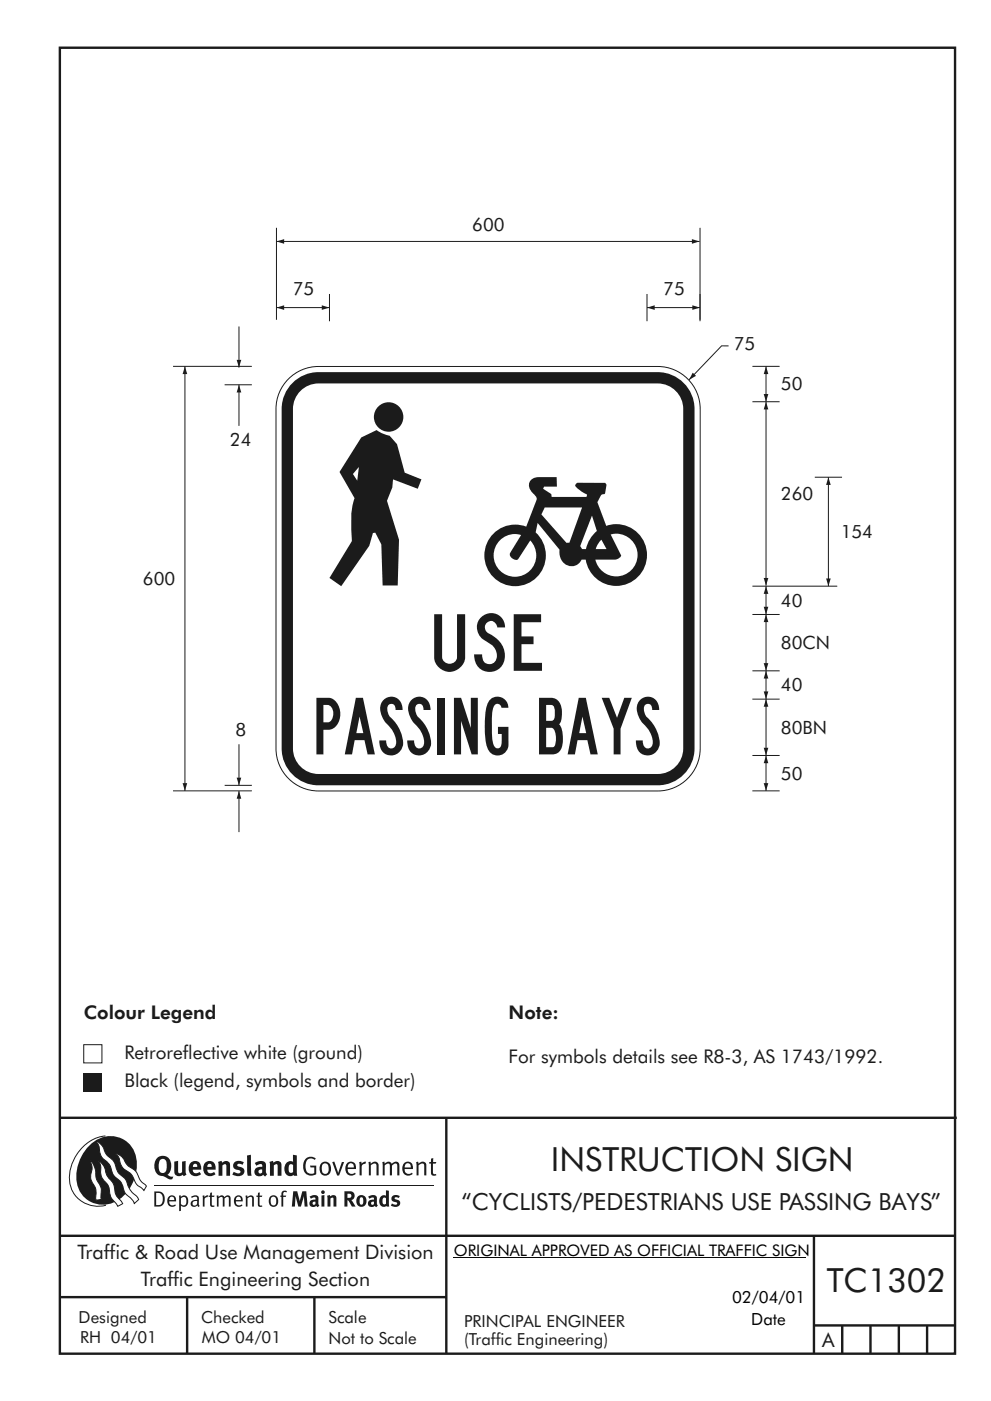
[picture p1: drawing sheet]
<svg xmlns="http://www.w3.org/2000/svg" width="210mm" height="297mm" viewBox="0 0 210 297" stroke-linecap="round" stroke-linejoin="round" font-family="sans-serif">
<g fill="none" stroke="#1f1a17" stroke-width=".51">
<path d="M12.7 10.1h189.9v276.9h-189.9zM12.7 237h190.3M94.7 236.9v50.1M12.7 262h190M12.7 275h82M39.7 275v12M66.7 275v12M172.7 262v25M172.7 281h30M178.7 281v6M184.7 281v6M190.7 281v6"/>
<path d="M196.7 281v6"/>
</g>
<path d="M96.3 266.6h74.7" fill="none" stroke="#000" stroke-width=".21"/>
<path d="M17.8 221.5h3.8v3.9h-3.8z" fill-rule="evenodd" fill="#fff" stroke="#1f1a17" stroke-width=".21"/>
<g fill="#1f1a17">
<path d="M17.8 227.6h3.8v3.8h-3.8z"/>
<path d="M64.9 245.6a1.61 1.61 0 0 1 2.1 0l-.2 .3a1.17 1.17 0 0 0-1.4-.2 1.17 1.17 0 0 0-.6 1.3 1.42 1.42 0 0 0 1.2 1.9l.7-.2v-1.2h-.8l-.1-.4h1.3v1.9a1.82 1.82 0 0 1-2.2-.1 1.82 1.82 0 0 1-.6-2.1l.2-.7z" fill-rule="evenodd"/>
<path d="M68.2 246.5a1.77 1.77 0 0 0 .4 2.7 1.39 1.39 0 0 0 1.4-.5 1.39 1.39 0 0 0 .2-1.5 1.19 1.19 0 0 0-2-.7zM68.5 246.8a.83 .83 0 0 1 1 .1 .83 .83 0 0 1 .2 1 .75 .75 0 0 1-.6 1 .75 .75 0 0 1-.8-.8v-.9z" fill-rule="evenodd"/>
<path d="M70.5 246.4l.4-.1 .8 2.4 .8-2.3h.5l-1.1 2.8h-.4z" fill-rule="evenodd"/>
<path d="M73.6 246.7a1.74 1.74 0 0 0 .5 2.5h.9l.5-.3-.2-.3a.89 .89 0 0 1-1.1 .2 .89 .89 0 0 1-.4-.9h1.7a1.15 1.15 0 0 0-.4-1.4 1.15 1.15 0 0 0-1.5 .2zM74 246.9a.67 .67 0 0 1 .8-.2 .67 .67 0 0 1 .3 .8h-1.3z" fill-rule="evenodd"/>
<path d="M76.2 246.4l.4-.1 .1 .4 .5-.4h.5l-.2 .5a.61 .61 0 0 0-.8 .6v1.8h-.4z" fill-rule="evenodd"/>
<path d="M78.1 246.4l.5-.1 .1 .4a.89 .89 0 0 1 .9-.4 .89 .89 0 0 1 .7 .7v2.2h-.4v-2.2l-.1-.2-.3-.1-.8 .4v2.1h-.4z" fill-rule="evenodd"/>
<path d="M81.1 246.4l.4-.1 .1 .4a.83 .83 0 0 1 .8-.4 .83 .83 0 0 1 .7 .5 .86 .86 0 0 1 .9-.5 .86 .86 0 0 1 .7 .7v2.2h-.4l-.1-2.3a.5 .5 0 0 0-.8 0l-.2 .2v2.1h-.5v-2.2l-.4-.3-.7 .4v2.1h-.4z" fill-rule="evenodd"/>
<path d="M85.7 246.7a1.74 1.74 0 0 0 .5 2.5h.9l.5-.3-.2-.3a.89 .89 0 0 1-1.1 .2 .89 .89 0 0 1-.4-.9h1.7a1.15 1.15 0 0 0-.5-1.4 1.15 1.15 0 0 0-1.4 .2zM86 246.9a.67 .67 0 0 1 .9-.2 .67 .67 0 0 1 .3 .8h-1.3z" fill-rule="evenodd"/>
<path d="M88.3 246.4l.4-.1 .1 .4a.89 .89 0 0 1 .9-.4 .89 .89 0 0 1 .8 .7v2.2h-.5v-2.2l-.1-.2-.3-.1-.8 .4v2.1h-.4z" fill-rule="evenodd"/>
<path d="M91.5 245.6l.4-.1v.9h.7l-.2 .3h-.5v2.1l.1 .1h.5l.1 .3a.71 .71 0 0 1-1.2-.6v-1.9h-.3v-.3h.3z" fill-rule="evenodd"/>
<path d="M37 246.3l.8-.2v2a.46 .46 0 0 0 .2 .6 .46 .46 0 0 0 .6-.2v-2.2l.8-.2v2.4l.2 .5-.6 .4-.2-.3a1.03 1.03 0 0 1-1.2 .2 1.03 1.03 0 0 1-.6-1z" fill-rule="evenodd"/>
<path d="M40.4 246.6a1.64 1.64 0 0 0 0 2.3 1.64 1.64 0 0 0 2.3 .1l-.4-.5a.78 .78 0 0 1-.9 .3 .78 .78 0 0 1-.5-.8h1.8a1.37 1.37 0 0 0-.6-1.6 1.37 1.37 0 0 0-1.7 .2zM41.1 246.9a.48 .48 0 0 1 .6-.1 .48 .48 0 0 1 .2 .6h-1z" fill-rule="evenodd"/>
<path d="M43.5 246.6a1.65 1.65 0 0 0-.2 2 1.65 1.65 0 0 0 1.9 .7l.5-.3-.3-.5a.78 .78 0 0 1-.9 .3 .78 .78 0 0 1-.5-.8h1.8a1.37 1.37 0 0 0-.6-1.6 1.37 1.37 0 0 0-1.7 .2zM44.1 246.9a.48 .48 0 0 1 .6-.1 .48 .48 0 0 1 .2 .6h-.9z" fill-rule="evenodd"/>
<path d="M46.3 246.3l.7-.2 .1 .4a.95 .95 0 0 1 1-.3 .95 .95 0 0 1 .7 .8v2.3h-.8v-2.3l-.3-.2-.5 .3v2.2h-.8z" fill-rule="evenodd"/>
<path d="M49.7 246.5a1.73 1.73 0 0 1 2-.1l-.2 .6-.6-.2a.42 .42 0 0 0-.6 .2l.2 .3a1.23 1.23 0 0 1 1.4 1 1.47 1.47 0 0 1-2.3 .9l-.3-.2 .3-.6 .7 .4a.47 .47 0 0 0 .7-.4 .87 .87 0 0 0-1-.5l-.4-.2-.1-.4z" fill-rule="evenodd"/>
<path d="M54.1 246.6l.3 .6 .3-.2a.62 .62 0 0 1 .9 0l.1 .4a1.21 1.21 0 0 0-1.4 .3 1.21 1.21 0 0 0-.1 1.3 1.19 1.19 0 0 0 1.6 .1l.5 .3 .4-.4-.3-.4v-1.4a.96 .96 0 0 0-1.3-1zM55 248l.6-.1v.7a.43 .43 0 0 1-.6 .1 .43 .43 0 0 1 0-.7z" fill-rule="evenodd"/>
<path d="M57.2 246.3l.7-.2 .1 .4a.95 .95 0 0 1 1-.3 .95 .95 0 0 1 .7 .8v2.3h-.8v-2.3l-.2-.2-.6 .3v2.2h-.8z" fill-rule="evenodd"/>
<path d="M62.2 244.8v1.5a1.29 1.29 0 0 0-1.4 .2 1.29 1.29 0 0 0-.5 1.3 1.24 1.24 0 0 0 .6 1.4 1.24 1.24 0 0 0 1.4-.1l.1 .2h.7l-.1-4.3zM61.5 246.9l.4-.1 .3 .2v1.5l-.3 .1a.48 .48 0 0 1-.6-.4 1.52 1.52 0 0 1 .2-1.3z" fill-rule="evenodd"/>
<path d="M52.4 245l.8-.2 .2 4.5h-.8l-.1-.2z" fill-rule="evenodd"/>
</g>
<path d="M22.4 240.8a9 9 0 0 0-7.4 10.9 6.2 6.2 0 0 0 7.5 3.8M32.7 251.4h59.4" fill="none" stroke="#1f1a17" stroke-width=".21"/>
<path d="M19.1 242.7a5.7 5.7 0 0 1 6.5-1.4 5.7 5.7 0 0 1 3.4 5.7 8.6 8.6 0 0 1-6.2 8.3 5.7 5.7 0 0 1-6.5-7 9.9 9.9 0 0 1 2.8-5.6z" fill-rule="evenodd" fill="#1f1a17"/>
<path d="M24.5 244.5a3.1 3.1 0 0 1 2.3 2.2l.7 .7a3.2 3.2 0 0 1 2 2.4l.4 .6 1.2 1.1-.6 .9-.2-.3a3.5 3.5 0 0 1-1.9-2.1 3.8 3.8 0 0 0-2.1-2.1 3.5 3.5 0 0 1-1-2.3zM20.4 241.9a3.4 3.4 0 0 1 1.9 2.5l.7 .8a3.3 3.3 0 0 1 1.7 2.6 4.4 4.4 0 0 0 1.7 2l.3 .3a6.1 6.1 0 0 0 2.5 3.7l.2 .5-.9 .9a6.1 6.1 0 0 0-1.9-2.2l-.4-.8a3.6 3.6 0 0 0-1.9-2.8l-.6-1a3.6 3.6 0 0 0-1.9-2.8 3.7 3.7 0 0 1-.8-2.4zM21 246.1a3.4 3.4 0 0 1 1.5 2.8l.6 .9a3.8 3.8 0 0 1 1.4 3.1l.3 .7 1.2 1.6-1 .6-.5-.8a3.2 3.2 0 0 1-1.3-2.8 4.3 4.3 0 0 0-1.4-2.2 4.7 4.7 0 0 1-.5-2.9zM19.2 246.1a5.1 5.1 0 0 1 1.2 3.7l.3 .7a3.1 3.1 0 0 1 .7 3l.1 .8-1.1 .2-.1-.8a3.5 3.5 0 0 0-.9-3.2 3.6 3.6 0 0 1 .1-2.6z" fill-rule="evenodd" fill="#fff" stroke="#1f1a17" stroke-width=".21"/>
<g fill="#1f1a17">
<path d="M33.4 245.5a2.51 2.51 0 0 0 .4 3.7l.8 .1a2.78 2.78 0 0 0 2 .7l.2-.5h-.6l-.7-.4a2.56 2.56 0 0 0 0-3.8 1.83 1.83 0 0 0-2.1 .2zM34 245.9a.87 .87 0 0 1 1 0 .87 .87 0 0 1 .4 .9v.4a1.17 1.17 0 0 1-.9 1.5l-.3-.1a2.38 2.38 0 0 1-.2-2.7z" fill-rule="evenodd"/>
<path d="M33.1 252.9v2.6a1.12 1.12 0 0 0 1.2-.3 1.12 1.12 0 0 0 .2-1.2l-.1-.5-.3-.4zM32.7 252.6h1.1a1.67 1.67 0 0 1 1.2 1.7 1.67 1.67 0 0 1-1.3 1.5h-1zM36.1 253.9l-.2 .5h1.1a.55 .55 0 0 0-.3-.6 .55 .55 0 0 0-.6 .1zM35.8 253.8a.95 .95 0 0 1 1.2-.2 .95 .95 0 0 1 .4 1.1h-1.5a.72 .72 0 0 0 .4 .8 .72 .72 0 0 0 .9-.2l.1 .3a1.15 1.15 0 0 1-1.5 0 1.15 1.15 0 0 1-.2-1.5zM38.4 254.1v1.2a.7 .7 0 0 0 .9 .1 .7 .7 0 0 0 .2-.9 .61 .61 0 0 0-.4-.7 .61 .61 0 0 0-.7 .3zM38 253.5l.3-.1 .1 .4a.95 .95 0 0 1 1.2-.2 .95 .95 0 0 1 .3 1.2 .92 .92 0 0 1-.5 1 .92 .92 0 0 1-1-.2v1.1l-.4 .1zM40.9 254.8a.5 .5 0 0 0 .2 .8 .5 .5 0 0 0 .7-.4v-.6zM40.5 253.7a1 1 0 0 1 1.7 .3v1.4l.2 .2-.2 .3-.3-.3a.78 .78 0 0 1-1.4-.1 .78 .78 0 0 1 .8-1.1h.5a.58 .58 0 0 0-.3-.7 .58 .58 0 0 0-.7 .3zM43 253.5l.3-.1 .1 .4 .3-.3 .5-.1-.2 .4a.52 .52 0 0 0-.6 .6v1.4h-.4zM44.6 252.9l.4-.1-.1 .7h.6l-.1 .3h-.5v1.5a.35 .35 0 0 0 .6 .3v.2a.57 .57 0 0 1-.6 .1 .57 .57 0 0 1-.3-.5v-1.6h-.3v-.3h.3zM45.9 253.5l.4-.1 .1 .4 .2-.2a.64 .64 0 0 1 1 .2 .7 .7 0 0 1 .8-.4 .7 .7 0 0 1 .5 .7v1.7h-.3v-1.7l-.3-.3-.7 .3v1.7h-.3v-1.6a.38 .38 0 0 0-.3-.5 .38 .38 0 0 0-.5 .2l-.1 .2v1.7h-.4zM50.2 253.9l-.2 .5h1.1a.55 .55 0 0 0-.2-.6 .55 .55 0 0 0-.7 .1zM49.9 253.8a.95 .95 0 0 1 1.2-.2 .95 .95 0 0 1 .4 1.1h-1.5a.72 .72 0 0 0 .4 .8 .72 .72 0 0 0 .9-.2l.1 .3a1.15 1.15 0 0 1-1.5 0 1.15 1.15 0 0 1-.2-1.5zM52.1 253.5l.3-.1 .1 .4a.72 .72 0 0 1 .8-.4 .72 .72 0 0 1 .6 .7v1.7h-.4v-1.6a.45 .45 0 0 0-.3-.5 .45 .45 0 0 0-.5 .3l-.2 .1v1.7h-.3zM54.7 252.9l.4-.1v.7h.6l-.1 .3h-.5v1.5a.35 .35 0 0 0 .5 .3v.2a.57 .57 0 0 1-.6 .1 .57 .57 0 0 1-.3-.5v-1.6h-.3v-.3h.3zM57.6 253.9l-.2 .7a.65 .65 0 0 0 .3 .8 .65 .65 0 0 0 .8-.2l.1-.1a.93 .93 0 0 0-.7-1.4zM57.3 253.7a1.12 1.12 0 0 1 1.4 .1 1.12 1.12 0 0 1 .3 1.4 1.01 1.01 0 0 1-1.3 .6 1.01 1.01 0 0 1-.7-1.2zM59.9 252.6l.5-.2 .5 .2-.1 .2-.4-.1-.3 .2v.6h.6l-.1 .3h-.5v2h-.4v-2h-.2v-.3h.2zM62.2 252.6l-.3 3.2h.7l.1-2.3 .6 2.3h.6l.6-2.3 .1 2.3h.7l-.3-3.2h-.9l-.5 2.1-.5-2.1zM65.7 253.7l.3 .5a.51 .51 0 0 1 .5-.4 .51 .51 0 0 1 .4 .4v.1a.88 .88 0 0 0-1.1 .4 .88 .88 0 0 0 .2 1.1 .9 .9 0 0 0 1.1-.2l.3 .3 .4-.3-.2-.3v-1.1a.87 .87 0 0 0-.5-.8 .87 .87 0 0 0-1 .1zM66.4 254.8h.5v.5l-.1 .1h-.3l-.2-.1zM68.2 253.5v2.3h.6v-2.4zM68.1 252.8a.4 .4 0 0 0 .8 0 .4 .4 0 0 0-.8 0zM69.4 253.5l.1 2.3h.6v-1.7a.33 .33 0 0 1 .4-.2 .33 .33 0 0 1 .3 .4v1.5h.6v-1.7a.75 .75 0 0 0-.6-.7 .75 .75 0 0 0-.8 .3v-.3zM73.1 252.6v3.2h.6v-1.3l.3 .2 .7 1.1h.7l-.9-1.4a.94 .94 0 0 0 .7-1 .94 .94 0 0 0-.9-.8zM73.7 253.1a.51 .51 0 0 1 .8 .1 .51 .51 0 0 1-.2 .7l-.6 .1zM75.9 253.7a1.19 1.19 0 0 0-.1 1.7 1.19 1.19 0 0 0 1.8 0 1.19 1.19 0 0 0-.1-1.6 1.19 1.19 0 0 0-1.6-.1zM76.5 253.9l.2-.1a.99 .99 0 0 1 0 1.6 1.06 1.06 0 0 1-.2-1.5zM78.1 253.7l.3 .5a.51 .51 0 0 1 .5-.4 .51 .51 0 0 1 .5 .4v.1a.88 .88 0 0 0-1.2 .4 .88 .88 0 0 0 .2 1.1 .9 .9 0 0 0 1.1-.2l.3 .3 .4-.3-.2-.3v-1.1a.87 .87 0 0 0-.5-.8 .87 .87 0 0 0-1 .1zM78.9 254.8h.4v.5l-.1 .1h-.3l-.1-.1zM81.9 252.4v1.1a1.2 1.2 0 0 0-1.4 .6 1.2 1.2 0 0 0 .2 1.4l.5 .4 .8-.2v.1h.6l-.1-3.3zM81.4 253.9l.5 .2-.1 1.2a.46 .46 0 0 1-.5-.1 .46 .46 0 0 1-.1-.5zM83.3 253.6a.79 .79 0 0 0-.1 .9 .79 .79 0 0 0 .9 .4 .33 .33 0 0 1 0 .5 .33 .33 0 0 1-.5 0l-.4-.2-.3 .4a1.15 1.15 0 0 0 1.2 .3 1.15 1.15 0 0 0 .8-1 1.49 1.49 0 0 0-1.2-.8 .4 .4 0 0 1 .3-.3 .4 .4 0 0 1 .4 .1l.2 .1 .2-.4a1.47 1.47 0 0 0-1.5 0z" fill-rule="evenodd"/>
</g>
<path d="M36.7 77.7h16.7M39.2 77.7v90M47.7 81.6h5.7M36.7 167.7h16.7M47.7 166.5h5.7M159.6 167.7h5.8M159.6 160.2h5.8" fill="none" stroke="#1f1a17" stroke-width=".21"/>
<g fill="#1f1a17">
<path d="M38.7 166h1l-.5 1.7z" fill-rule="evenodd"/>
<path d="M39.2 77.7l.5 1.6h-1z" fill-rule="evenodd"/>
</g>
<path d="M162.5 160.2v7.5" fill="none" stroke="#1f1a17" stroke-width=".21"/>
<g fill="#1f1a17">
<path d="M162 166h1l-.5 1.7z" fill-rule="evenodd"/>
<path d="M162.5 160.2l.5 1.6h-1z" fill-rule="evenodd"/>
</g>
<path d="M58.7 51.2h89.7" fill="none" stroke="#1f1a17" stroke-width=".21"/>
<g fill="#1f1a17">
<path d="M146.8 50.7l1.6 .5-1.6 .5 1.6-.5-1.6 .5z" fill-rule="evenodd"/>
<path d="M58.7 51.2l1.6-.5v1z" fill-rule="evenodd"/>
</g>
<path d="M50.7 157.8v8.7" fill="none" stroke="#1f1a17" stroke-width=".21"/>
<path d="M50.2 164.9h1l-.5 1.6 .5-1.6-.5 1.6z" fill-rule="evenodd" fill="#1f1a17"/>
<path d="M50.7 69.2v8.7" fill="none" stroke="#1f1a17" stroke-width=".21"/>
<path d="M50.2 76.3h1l-.5 1.6 .5-1.6-.5 1.6z" fill-rule="evenodd" fill="#1f1a17"/>
<path d="M50.7 81.6v8.7" fill="none" stroke="#1f1a17" stroke-width=".21"/>
<path d="M50.7 81.6l.5 1.6h-1z" fill-rule="evenodd" fill="#1f1a17"/>
<path d="M61.2 80.3a9 9 0 0 1 6.4-2.6h72a9 9 0 0 1 9 9v72a9 9 0 0 1-9 9h-72a9 9 0 0 1-9-9v-72a9 9 0 0 1 2.6-6.4z" fill="none" stroke="#1f1a17" stroke-width=".21"/>
<path d="M62 81.2a7.8 7.8 0 0 1 5.6-2.3h72a7.8 7.8 0 0 1 7.8 7.8v72a7.8 7.8 0 0 1-7.8 7.8h-72a7.8 7.8 0 0 1-7.8-7.8v-72a7.8 7.8 0 0 1 2.2-5.5z" fill-rule="evenodd" fill="#1f1a17"/>
<path d="M63.7 82.9a5.4 5.4 0 0 1 3.9-1.6h72a5.4 5.4 0 0 1 5.4 5.4v72a5.4 5.4 0 0 1-5.4 5.4h-72a5.4 5.4 0 0 1-5.4-5.4v-72a5.4 5.4 0 0 1 1.5-3.8z" fill-rule="evenodd" fill="#fff"/>
<path d="M154.6 73.3h-1.5l-6.9 7.2" fill="none" stroke="#1f1a17" stroke-width=".21"/>
<g fill="#1f1a17">
<path d="M147 79l.7 .7-1.5 .8z" fill-rule="evenodd"/>
<path d="M79.3 88.4a3.1 3.1 0 0 0 6.3 0 3.1 3.1 0 0 0-6.3 0zM76.6 92.8l3.3-1.6 1.4 .8 1.4 .4 1.5 1.8 1.7 6 3.5 1.4-.8 2-5.2-2-.2 1.7-1.1 2.9 2.6 8.2-.3 9.7h-3.2l-.3-8.7-1.3-2.5-.5 .1-.7 2.7-6 8.6-2.5-1.8 4.8-7.8a22.9 22.9 0 0 1 .5-9.1l-3.2-5.5zM76.1 99l-.3 2.9-.9-1.4z" fill-rule="evenodd"/>
<path d="M115.6 107.6h7.9l-2.7 7.5h-.6l-5.3-6zM106.3 114.3a4.5 4.5 0 0 0-.4 6.5 4.5 4.5 0 0 0 6.5 .3 4.5 4.5 0 0 0 .1-6.5l-2.6 3.9a1.21 1.21 0 0 1-1.7-1.3l2.4-3.8a4.4 4.4 0 0 0-4.3 .9zM129.6 113.3a4.5 4.5 0 0 1 5.5 3.3 4.5 4.5 0 0 1-3.3 5.5 4.5 4.5 0 0 1-5.5-3.4l4.6-.1a1.13 1.13 0 0 0 .9-.9zM127.6 114.4l1.1 2h-2.3l.4-.9zM112.6 101.8a2.09 2.09 0 0 0 .7 3 1.28 1.28 0 0 1 .6 1.1l-2.3 5.8a6.5 6.5 0 0 0-8.8 6.3 6.5 6.5 0 0 0 9.3 5.7 6.5 6.5 0 0 0 1.5-10.8l.5-2 4.6 5.6a2.7 2.7 0 0 0 .8 2.8 2.7 2.7 0 0 0 2.9 .5l.6-.5 .4-.6h.9a6.5 6.5 0 0 0 7.8 5.4 6.5 6.5 0 0 0 4.9-8.1 6.5 6.5 0 0 0-8.4-4.5l-1.9-5 .9-1.5 .8-.4 .3-1.8-.3-.4h-6.1l-.2 .7 1 .9 1.3 .8 .1 .2-.1 .4h-7.4v-.7l-1.8-1.1 .2-.4h2.8l-.1-2h-3.8h-.7zM125.6 109.3l1 3.3a7.4 7.4 0 0 0-2.3 3.8h-.8l-.4-.6z" fill-rule="evenodd"/>
</g>
<path d="M159.6 148.2h5.8M162.5 142.2v6" fill="none" stroke="#1f1a17" stroke-width=".21"/>
<g fill="#1f1a17">
<path d="M162 146.6h1l-.5 1.6z" fill-rule="evenodd"/>
<path d="M162.5 142.2l.5 1.7h-1z" fill-rule="evenodd"/>
</g>
<path d="M162.5 148.2v12" fill="none" stroke="#1f1a17" stroke-width=".21"/>
<g fill="#1f1a17">
<path d="M162 158.5h1l-.5 1.7z" fill-rule="evenodd"/>
<path d="M162.5 148.2l.5 1.6h-1z" fill-rule="evenodd"/>
</g>
<path d="M162.5 85.2v39" fill="none" stroke="#1f1a17" stroke-width=".21"/>
<g fill="#1f1a17">
<path d="M162 122.5h1l-.5 1.7z" fill-rule="evenodd"/>
<path d="M162.5 85.2l.5 1.6h-1z" fill-rule="evenodd"/>
</g>
<path d="M175.8 101.2v23.1" fill="none" stroke="#1f1a17" stroke-width=".21"/>
<g fill="#1f1a17">
<path d="M175.3 122.7h.9l-.4 1.6z" fill-rule="evenodd"/>
<path d="M175.8 101.2l.4 1.6h-.9z" fill-rule="evenodd"/>
</g>
<path d="M159.6 124.3h18M159.6 130.3h5.8M162.5 124.3v6M159.6 142.2h5.8" fill="none" stroke="#1f1a17" stroke-width=".21"/>
<g fill="#1f1a17">
<path d="M162 128.6h1l-.5 1.7z" fill-rule="evenodd"/>
<path d="M162.5 124.3l.5 1.6h-1z" fill-rule="evenodd"/>
</g>
<path d="M162.5 130.3v11.9" fill="none" stroke="#1f1a17" stroke-width=".21"/>
<g fill="#1f1a17">
<path d="M162 140.6h1l-.5 1.6z" fill-rule="evenodd"/>
<path d="M162.5 130.3l.5 1.6h-1z" fill-rule="evenodd"/>
</g>
<path d="M159.6 77.7h5.8M162.5 77.7v7.5M159.6 85.2h5.8" fill="none" stroke="#1f1a17" stroke-width=".21"/>
<g fill="#1f1a17">
<path d="M162 83.5h1l-.5 1.7z" fill-rule="evenodd"/>
<path d="M162.5 77.7l.5 1.6h-1z" fill-rule="evenodd"/>
</g>
<path d="M137.3 65.2h11.2M137.3 62.3v5.8M148.5 62.3v5.8M172.9 101.2h5.7" fill="none" stroke="#1f1a17" stroke-width=".21"/>
<g fill="#1f1a17">
<path d="M146.9 64.7l1.6 .5-1.6 .5 1.6-.5-1.6 .5z" fill-rule="evenodd"/>
<path d="M137.3 65.2l1.6-.5v1z" fill-rule="evenodd"/>
</g>
<path d="M58.7 48.3v19.5M148.5 48.3v19.5M58.7 65.2h11.2M69.9 62.3v5.8" fill="none" stroke="#1f1a17" stroke-width=".21"/>
<g fill="#1f1a17">
<path d="M68.3 64.7l1.6 .5-1.6 .5 1.6-.5-1.6 .5z" fill-rule="evenodd"/>
<path d="M58.7 65.2l1.6-.5v1z" fill-rule="evenodd"/>
</g>
<path d="M50.7 167.7v8.7" fill="none" stroke="#1f1a17" stroke-width=".21"/>
<path d="M50.7 167.7l.5 1.6h-1z" fill-rule="evenodd" fill="#1f1a17"/>
<g font-size="12" fill="#1f1a17">
<text x="92.1" y="142.2">USE</text>
<text x="67.1" y="160">PASSING BAYS</text>
</g>
<g font-size="7.1" fill="#1f1a17">
<text x="116.9" y="248.3">INSTRUCTION SIGN</text>
<text x="175.4" y="274">TC1302</text>
</g>
<text font-size="5" fill="#1f1a17" x="97.9" y="256.6">“CYCLISTS/PEDESTRIANS USE PASSING BAYS”</text>
<g font-size="4.2" fill="#1f1a17">
<text x="16.4" y="267">Traffic &amp; Road Use Management Division</text>
<text x="29.9" y="272.6">Traffic Engineering Section</text>
<text x="174.4" y="285.6">A</text>
</g>
<g font-size="4" fill="#1f1a17">
<text x="17.8" y="216">Colour Legend</text>
<text x="107.9" y="216">Note:</text>
<text x="26.4" y="224.5">Retroreflective white (ground)</text>
<text x="107.9" y="225.3">For symbols details see R8-3, AS 1743/1992.</text>
<text x="26.4" y="230.6">Black (legend, symbols and border)</text>
</g>
<g font-size="3.9" fill="#1f1a17">
<text x="100.2" y="49">600</text>
<text x="62.1" y="62.5">75</text>
<text x="140.7" y="62.5">75</text>
<text x="155.7" y="74.1">75</text>
<text x="165.7" y="82.8">50</text>
<text x="48.8" y="94.5">24</text>
<text x="165.7" y="106.1">260</text>
<text x="178.4" y="114.1">154</text>
<text x="30.3" y="124.1">600</text>
<text x="165.7" y="128.6">40</text>
<text x="165.7" y="137.6">80CN</text>
<text x="165.7" y="146.6">40</text>
<text x="165.7" y="155.6">80BN</text>
<text x="49.9" y="156.1">8</text>
<text x="165.7" y="165.3">50</text>
</g>
<g font-size="3.6">
<text x="155.3" y="276.2">02/04/01</text>
<text x="159.4" y="281">Date</text>
</g>
<g font-size="3.5" fill="#1f1a17">
<text x="16.7" y="280.5">Designed</text>
<text x="42.7" y="280.5">Checked</text>
<text x="69.7" y="280.5">Scale</text>
<text x="98.5" y="281.4">PRINCIPAL ENGINEER</text>
<text x="17" y="284.8">RH 04/01</text>
<text x="42.8" y="284.8">MO 04/01</text>
<text x="69.7" y="285">Not to Scale</text>
<text x="98.5" y="285.1">(Traffic Engineering)</text>
</g>
<text font-size="3.4" x="96.3" y="266.3">ORIGINAL APPROVED AS OFFICIAL TRAFFIC SIGN</text>
</svg>
